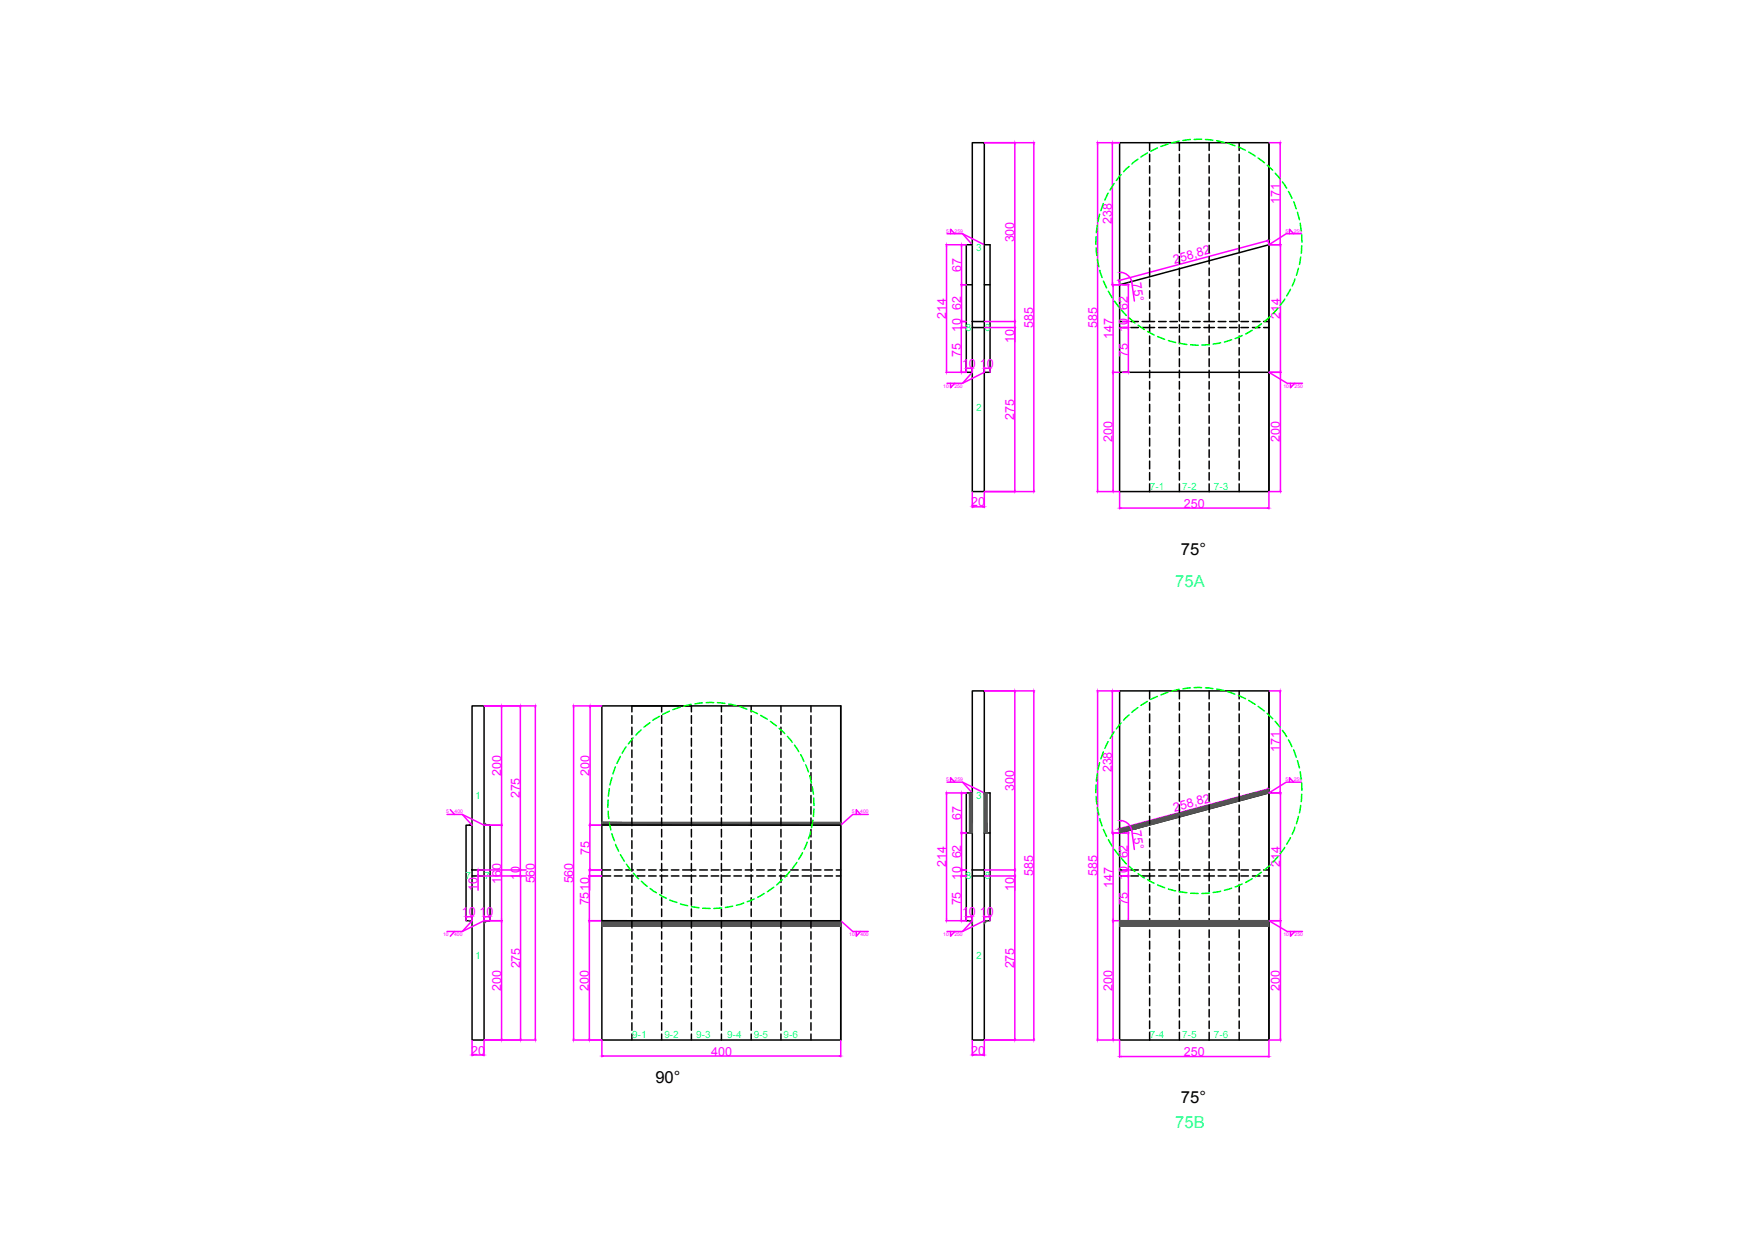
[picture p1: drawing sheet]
<svg xmlns="http://www.w3.org/2000/svg" width="297mm" height="210mm" viewBox="0 0 297 210" stroke-linecap="round" stroke-linejoin="round" font-family="sans-serif">
<!-- layer: 0 -->
<g fill="none" stroke="#000" stroke-width=".25">
<path d="M164.6 24.2h2v30.2h-2zM194.6 24.2v1.3M194.6 26.1v1.3M194.6 28.1v1.2M194.6 30v1.2M194.6 31.9v1.3M194.6 33.8v1.3M194.6 35.7v1.3M194.6 37.7v1.2M194.6 39.6v1.3M199.6 24.2v1.3M199.6 26.1v1.3"/>
<path d="M199.6 28.1v1.2M199.6 30v1.2M199.6 31.9v1.3M199.6 33.8v1.3M199.6 35.7v1.3M199.6 37.7v1.2M199.6 39.6v1.3M204.7 24.2v1.3M204.7 26.1v1.3M204.7 28.1v1.2M204.7 30v1.2M204.7 31.9v1.3"/>
<path d="M204.7 33.8v1.3M204.7 35.7v1.3M204.7 37.7v1.2M204.7 39.6v1.3M209.7 24.2v1.3M209.7 26.1v1.3M209.7 28.1v1.2M209.7 30v1.2M209.7 31.9v1.3M209.7 33.8v1.3M209.7 35.7v1.3M209.7 37.7v1.2"/>
<path d="M209.7 39.6v1.3M214.8 24.2v59h-10.1M214.8 24.2v59M214.8 24.2h-25.3v59h15.2M163.5 48.2h1.1M164.6 54.4v1h2M164.6 55.4v27.8h2v-27.8M164.6 41.4h-1.1v21.6h1.1M166.6 41.4h1v21.6h-1M166.6 54.4v1M166.6 48.2h1M189.5 54.4h1.3"/>
<path d="M189.5 55.4h1.3M191.4 54.4h1.3M191.4 55.4h1.3M193.3 54.4h2.1M193.3 55.4h2.1M194.6 41.5v1.3M194.6 43.4v1.3M194.6 45.4v1.2M194.6 47.3v1.2M194.6 49.2v1.3M194.6 51.1v1.3M194.6 53v1.3"/>
<path d="M194.6 55v1.2M194.6 56.9v1.3M194.6 58.8v1.3M196.1 54.4h1.3M196.1 55.4h1.3M198 54.4h1.3M198 55.4h1.3M199.6 41.5v1.3M199.6 43.4v1.3M199.6 45.4v1.2M199.6 47.3v1.2M199.6 49.2v1.3"/>
<path d="M199.6 51.1v1.3M199.6 53v1.3M199.6 55v1.2M199.6 56.9v1.3M199.6 58.8v1.3M200 54.4h1.2M200 55.4h1.2M201.9 54.4h1.2M201.9 55.4h1.2M203.8 54.4h1.7M203.8 55.4h1.7M204.7 41.5v1.3"/>
<path d="M204.7 43.4v1.3M204.7 45.4v1.2M204.7 47.3v1.2M204.7 49.2v1.3M204.7 51.1v1.3M204.7 53v1.3M204.7 55v1.2M204.7 56.9v1.3M204.7 58.8v1.3M206.2 54.4h1.3M206.2 55.4h1.3M208.1 54.4h1.3"/>
<path d="M208.1 55.4h1.3M209.7 41.5v1.3M209.7 43.4v1.3M209.7 45.4v1.2M209.7 47.3v1.2M209.7 49.2v1.3M209.7 51.1v1.3M209.7 53v1.3M209.7 55v1.2M209.7 56.9v1.3M209.7 58.8v1.3M210 54.4h1.3"/>
<path d="M210 55.4h1.3M212 54.4h1.2M212 55.4h1.2M213.9 54.4h.9M213.9 55.4h.9M214.8 41.4l-25.3 6.8M189.5 63h25.3M194.6 60.7v1.3M194.6 62.7v1.3M194.6 64.6v1.3M194.6 66.5v1.3M194.6 68.4v1.3"/>
<path d="M194.6 70.4v1.3M194.6 72.3v1.3M194.6 74.2v1.3M194.6 76.1v1.3M194.6 78v1.4M194.6 80v1.3M199.6 60.7v1.3M199.6 62.7v1.3M199.6 64.6v1.3M199.6 66.5v1.3M199.6 68.4v1.3M199.6 70.4v1.3"/>
<path d="M199.6 72.3v1.3M199.6 74.2v1.3M199.6 76.1v1.3M199.6 78v1.4M199.6 80v1.3M204.7 60.7v1.3M204.7 62.7v1.3M204.7 64.6v1.3M204.7 66.5v1.3M204.7 68.4v1.3M204.7 70.4v1.3M204.7 72.3v1.3"/>
<path d="M204.7 74.2v1.3M204.7 76.1v1.3M204.7 78v1.4M204.7 80v1.3M209.7 60.7v1.3M209.7 62.7v1.3M209.7 64.6v1.3M209.7 66.5v1.3M209.7 68.4v1.3M209.7 70.4v1.3M209.7 72.3v1.3M209.7 74.2v1.3"/>
<path d="M209.7 76.1v1.3M209.7 78v1.4M209.7 80v1.3M194.6 81.9v1.3M199.6 81.9v1.3M204.7 81.9v1.3M209.7 81.9v1.3M79.9 119.5h2v27.8h-2zM101.9 119.5h40.4v56.6h-40.4zM106.9 119.5v1M112 119.5v1M117 119.5v1"/>
<path d="M122.1 119.5v1M127.1 119.5v1M132.2 119.5v1M137.3 119.5v1M164.6 117h2v30.3h-2zM194.6 117v1.3M194.6 118.9v1.3M199.6 117v1.3M199.6 118.9v1.3M204.7 117v1.3M204.7 118.9v1.3M209.7 117v1.3"/>
<path d="M209.7 118.9v1.3M214.8 117v59.1h-10.1M214.8 117h-25.3v59.1h15.2M214.8 117v59.1M79.4 139.7h.5h-1v16.2h1M81.9 139.7h1v16.2h-1M101.9 139.6l40.4 .1M106.9 121.1v1.4M106.9 123.1v1.3M106.9 125v1.3M106.9 126.9v1.3M106.9 128.8v1.3"/>
<path d="M106.9 130.8v1.3M106.9 132.7v1.3M106.9 134.6v1.3M106.9 136.6v1.2M106.9 138.5v1.3M112 121.1v1.4M112 123.1v1.3M112 125v1.3M112 126.9v1.3M112 128.8v1.3M112 130.8v1.3M112 132.7v1.3"/>
<path d="M112 134.6v1.3M112 136.6v1.2M112 138.5v1.3M117 121.1v1.4M117 123.1v1.3M117 125v1.3M117 126.9v1.3M117 128.8v1.3M117 130.8v1.3M117 132.7v1.3M117 134.6v1.3M117 136.6v1.2"/>
<path d="M117 138.5v1.3M122.1 121.1v1.4M122.1 123.1v1.3M122.1 125v1.3M122.1 126.9v1.3M122.1 128.8v1.3M122.1 130.8v1.3M122.1 132.7v1.3M122.1 134.6v1.3M122.1 136.6v1.2M122.1 138.5v1.3M127.1 121.1v1.4"/>
<path d="M127.1 123.1v1.3M127.1 125v1.3M127.1 126.9v1.3M127.1 128.8v1.3M127.1 130.8v1.3M127.1 132.7v1.3M127.1 134.6v1.3M127.1 136.6v1.2M127.1 138.5v1.3M132.2 121.1v1.4M132.2 123.1v1.3M132.2 125v1.3"/>
<path d="M132.2 126.9v1.3M132.2 128.8v1.3M132.2 130.8v1.3M132.2 132.7v1.3M132.2 134.6v1.3M132.2 136.6v1.2M132.2 138.5v1.3M137.3 121.1v1.4M137.3 123.1v1.3M137.3 125v1.3M137.3 126.9v1.3M137.3 128.8v1.3"/>
<path d="M137.3 130.8v1.3M137.3 132.7v1.3M137.3 134.6v1.3M137.3 136.6v1.2M137.3 138.5v1.3M164.6 134.2h-1.1v21.7h1.1M166.6 134.2h1v21.7h-1M194.6 120.8v1.4M194.6 122.8v1.3M194.6 124.7v1.3M194.6 126.6v1.3M194.6 128.6v1.2"/>
<path d="M194.6 130.5v1.3M194.6 132.4v1.3M194.6 134.3v1.3M194.6 136.3v1.2M194.6 138.2v1.3M199.6 120.8v1.4M199.6 122.8v1.3M199.6 124.7v1.3M199.6 126.6v1.3M199.6 128.6v1.2M199.6 130.5v1.3M199.6 132.4v1.3"/>
<path d="M199.6 134.3v1.3M199.6 136.3v1.2M199.6 138.2v1.3M204.7 120.8v1.4M204.7 122.8v1.3M204.7 124.7v1.3M204.7 126.6v1.3M204.7 128.6v1.2M204.7 130.5v1.3M204.7 132.4v1.3M204.7 134.3v1.3M204.7 136.3v1.2"/>
<path d="M204.7 138.2v1.3M209.7 120.8v1.4M209.7 122.8v1.3M209.7 124.7v1.3M209.7 126.6v1.3M209.7 128.6v1.2M209.7 130.5v1.3M209.7 132.4v1.3M209.7 134.3v1.3M209.7 136.3v1.2M209.7 138.2v1.3M214.8 134.2l-25.3 6.8"/>
<path d="M79.9 147.3v1h2M79.9 148.3v27.8h2v-27.8M81.9 147.3v1M101.9 147.3h1.4M101.9 148.3h1.4M101.9 155.9h40.4M104 147.3h1.3M104 148.3h1.3M105.9 147.3h1.3M105.9 148.3h1.3M106.9 140.4v1.3M106.9 142.3v1.3"/>
<path d="M106.9 144.3v1.2M106.9 146.2v1.3M106.9 148.1v1.3M106.9 150v1.3M106.9 152v1.2M106.9 153.9v1.2M106.9 155.8v1.3M106.9 157.7v1.3M106.9 159.6v1.3M107.8 147.3h1.3M107.8 148.3h1.3M109.8 147.3h1.3"/>
<path d="M109.8 148.3h1.3M111.7 147.3h1.3M111.7 148.3h1.3M112 140.4v1.3M112 142.3v1.3M112 144.3v1.2M112 146.2v1.3M112 148.1v1.3M112 150v1.3M112 152v1.2M112 153.9v1.2M112 155.8v1.3"/>
<path d="M112 157.7v1.3M112 159.6v1.3M113.6 147.3h1.3M113.6 148.3h1.3M115.5 147.3h2.3M115.5 148.3h2.3M117 140.4v1.3M117 142.3v1.3M117 144.3v1.2M117 146.2v1.3M117 148.1v1.3M117 150v1.3"/>
<path d="M117 152v1.2M117 153.9v1.2M117 155.8v1.3M117 157.7v1.3M117 159.6v1.3M118.4 147.3h1.3M118.4 148.3h1.3M120.4 147.3h1.2M120.4 148.3h1.2M122.1 140.4v1.3M122.1 142.3v1.3M122.1 144.3v1.2"/>
<path d="M122.1 146.2v1.3M122.1 148.1v1.3M122.1 150v1.3M122.1 152v1.2M122.1 153.9v1.2M122.1 155.8v1.3M122.1 157.7v1.3M122.1 159.6v1.3M122.3 147.3h1.3M122.3 148.3h1.3M124.2 147.3h1.3M124.2 148.3h1.3"/>
<path d="M126.1 147.3h1.3M126.1 148.3h1.3M127.1 140.4v1.3M127.1 142.3v1.3M127.1 144.3v1.2M127.1 146.2v1.3M127.1 148.1v1.3M127.1 150v1.3M127.1 152v1.2M127.1 153.9v1.2M127.1 155.8v1.3M127.1 157.7v1.3"/>
<path d="M127.1 159.6v1.3M128.1 147.3h1.2M128.1 148.3h1.2M130 147.3h1.2M130 148.3h1.2M131.9 147.3h1.3M131.9 148.3h1.3M132.2 140.4v1.3M132.2 142.3v1.3M132.2 144.3v1.2M132.2 146.2v1.3M132.2 148.1v1.3"/>
<path d="M132.2 150v1.3M132.2 152v1.2M132.2 153.9v1.2M132.2 155.8v1.3M132.2 157.7v1.3M132.2 159.6v1.3M133.8 147.3h1.3M133.8 148.3h1.3M135.8 147.3h1.2M135.8 148.3h1.2M137.3 140.4v1.3M137.3 142.3v1.3"/>
<path d="M137.3 144.3v1.2M137.3 146.2v1.3M137.3 148.1v1.3M137.3 150v1.3M137.3 152v1.2M137.3 153.9v1.2M137.3 155.8v1.3M137.3 157.7v1.3M137.3 159.6v1.3M137.7 147.3h1.3M137.7 148.3h1.3M139.6 147.3h1.3"/>
<path d="M139.6 148.3h1.3M141.5 147.3h.8M141.5 148.3h.8M163.5 141h1.1M164.6 147.3v1h2M164.6 148.3v27.8h2v-27.8M166.6 147.3v1M166.6 141h1M189.5 147.3h1.3M189.5 148.3h1.3M189.5 155.9h25.3M191.4 147.3h1.3"/>
<path d="M191.4 148.3h1.3M193.3 147.3h2.1M193.3 148.3h2.1M194.6 140.1v1.3M194.6 142v1.3M194.6 144v1.2M194.6 145.9v1.2M194.6 147.8v1.3M194.6 149.7v1.3M194.6 151.7v1.2M194.6 153.6v1.2M194.6 155.5v1.3"/>
<path d="M194.6 157.4v1.3M194.6 159.3v1.3M196.1 147.3h1.3M196.1 148.3h1.3M198 147.3h1.3M198 148.3h1.3M199.6 140.1v1.3M199.6 142v1.3M199.6 144v1.2M199.6 145.9v1.2M199.6 147.8v1.3M199.6 149.7v1.3"/>
<path d="M199.6 151.7v1.2M199.6 153.6v1.2M199.6 155.5v1.3M199.6 157.4v1.3M199.6 159.3v1.3M200 147.3h1.2M200 148.3h1.2M201.9 147.3h1.2M201.9 148.3h1.2M203.8 147.3h1.7M203.8 148.3h1.7M204.7 140.1v1.3"/>
<path d="M204.7 142v1.3M204.7 144v1.2M204.7 145.9v1.2M204.7 147.8v1.3M204.7 149.7v1.3M204.7 151.7v1.2M204.7 153.6v1.2M204.7 155.5v1.3M204.7 157.4v1.3M204.7 159.3v1.3M206.2 147.3h1.3M206.2 148.3h1.3"/>
<path d="M208.1 147.3h1.3M208.1 148.3h1.3M209.7 140.1v1.3M209.7 142v1.3M209.7 144v1.2M209.7 145.9v1.2M209.7 147.8v1.3M209.7 149.7v1.3M209.7 151.7v1.2M209.7 153.6v1.2M209.7 155.5v1.3M209.7 157.4v1.3"/>
<path d="M209.7 159.3v1.3M210 147.3h1.3M210 148.3h1.3M212 147.3h1.2M212 148.3h1.2M213.9 147.3h.9M213.9 148.3h.9M106.9 161.6v1.2M106.9 163.5v1.3M106.9 165.4v1.3M106.9 167.3v1.3M106.9 169.3v1.2"/>
<path d="M106.9 171.2v1.3M106.9 173.1v1.3M106.9 175v1.1M112 161.6v1.2M112 163.5v1.3M112 165.4v1.3M112 167.3v1.3M112 169.3v1.2M112 171.2v1.3M112 173.1v1.3M112 175v1.1M117 161.6v1.2"/>
<path d="M117 163.5v1.3M117 165.4v1.3M117 167.3v1.3M117 169.3v1.2M117 171.2v1.3M117 173.1v1.3M117 175v1.1M122.1 161.6v1.2M122.1 163.5v1.3M122.1 165.4v1.3M122.1 167.3v1.3M122.1 169.3v1.2"/>
<path d="M122.1 171.2v1.3M122.1 173.1v1.3M122.1 175v1.1M127.1 161.6v1.2M127.1 163.5v1.3M127.1 165.4v1.3M127.1 167.3v1.3M127.1 169.3v1.2M127.1 171.2v1.3M127.1 173.1v1.3M127.1 175v1.1M132.2 161.6v1.2"/>
<path d="M132.2 163.5v1.3M132.2 165.4v1.3M132.2 167.3v1.3M132.2 169.3v1.2M132.2 171.2v1.3M132.2 173.1v1.3M132.2 175v1.1M137.3 161.6v1.2M137.3 163.5v1.3M137.3 165.4v1.3M137.3 167.3v1.3M137.3 169.3v1.2"/>
<path d="M137.3 171.2v1.3M137.3 173.1v1.3M137.3 175v1.1M194.6 161.3v1.2M194.6 163.2v1.3M194.6 165.1v1.3M194.6 167v1.3M194.6 169v1.3M194.6 170.9v1.3M194.6 172.8v1.3M194.6 174.7v1.4M199.6 161.3v1.2"/>
<path d="M199.6 163.2v1.3M199.6 165.1v1.3M199.6 167v1.3M199.6 169v1.3M199.6 170.9v1.3M199.6 172.8v1.3M199.6 174.7v1.4M204.7 161.3v1.2M204.7 163.2v1.3M204.7 165.1v1.3M204.7 167v1.3M204.7 169v1.3"/>
<path d="M204.7 170.9v1.3M204.7 172.8v1.3M204.7 174.7v1.4M209.7 161.3v1.2M209.7 163.2v1.3M209.7 165.1v1.3M209.7 167v1.3M209.7 169v1.3M209.7 170.9v1.3M209.7 172.8v1.3M209.7 174.7v1.4"/>
</g>
<g fill="none" stroke="#f0f" stroke-width=".25">
<path d="M160.3 39.6h2.6l1.7 1.8M160.9 39.6v-.8l.7 .8M162.9 39.6l3.7 1.8M166.6 24.2h8.5M171.8 24.4v29.8M175 24.4v58.6M185.6 24.2h3.9M185.8 24.4v58.6M188.3 24.4v23.5M214.8 24.2h2M216.7 24.4v16.8M218.2 39.6v-.8l.8 .8"/>
<path d="M220.3 39.6h-2.6l-2.9 1.8M160.1 41.4h3.4M160.2 41.7v21.1M162.6 55.4h.9M162.6 48.2h.9M162.6 54.4h.9M162.7 55.7v7.1M162.7 41.7v6.2M162.7 48.5v5.7M162.7 54.7v.5M166.6 55.4h5.3M166.6 54.4h5.3"/>
<path d="M171.8 54.7v.5M171.8 55.4v27.6M188.1 48.2h3M188.4 48.5v14.3M189.3 47.4l.2 .7M189.8 46.1a2.09 2.09 0 0 1 1.7 1.3M190 55.4h1.1M190 54.4h1.1M191 48.5v5.7M191 54.7v.5M191 55.7v7.1M191.5 47.6l.1 .3"/>
<path d="M191.6 47.9l.4 3.1M214.3 40.8l-24.7 6.6M214.6 40.6l.2 .7M214.8 41.4h2M216.7 41.7v21.1M160.1 63h3.4M160.9 64.9v.7l.7-.7M163.5 62.2v.8M163.8 62.3h.5M164.6 63l-1.7 1.9h-2.6M164.6 62.2v.8M166.6 62.2v.8"/>
<path d="M166.6 63l-3.7 1.9M166.8 62.3h.6M167.6 62.2v.8M188.3 63h1.2M188.4 63.3v19.7M190 63h1.1M214.8 63l3.1 1.9h2.5M214.8 63h2M216.7 63.3v19.7M218.4 64.9v.7l.7-.7M164.6 83.3v2.6M164.8 85.8h1.5"/>
<path d="M166.6 83.3v2.6M166.6 83.2h8.5M185.6 83.2h3.9M189.5 83.3v2.8M189.8 86h24.7M214.8 83.3v2.8M214.8 83.2h2M82 119.5h8.7M84.9 119.7v19.7M88.1 119.7v27.3M90.6 119.7v56.1M97 119.5h4.8"/>
<path d="M97.1 119.7v56.1M99.9 119.7v19.7M166.6 117h8.5M171.8 117.2v29.8M175 117.2v58.6M185.6 117h3.9M185.8 117.2v58.6M188.3 117.2v23.5M214.8 117h2M216.7 117.2v16.8M75.7 137.9h2.5l1.7 1.8M76.2 137.1l.7 .8"/>
<path d="M78.2 137.9l3.7 1.8M82 139.7h3M84.9 139.9v15.7M99.7 139.7h2.1M99.8 139.9v7.1M144.9 137.9v-.8l.7 .8M147 137.9h-2.7l-2 1.8M160.1 134.2h3.4M160.2 134.5v21.1M160.3 132.4h2.6l1.7 1.8M160.9 132.4v-.8l.7 .8M162.7 134.5v6.2"/>
<path d="M162.9 132.4l3.7 1.8M189.8 138.9a2.09 2.09 0 0 1 1.7 1.3M214.3 133.6l-24.7 6.6M214.6 133.4l.2 .8M214.8 134.2h2M216.7 134.5v21.1M218.2 132.4v-.8l.8 .8M220.3 132.4h-2.6l-2.9 1.8M76.9 157.7l-.7 .8M78.9 155.1v.7M79.1 155.2h.5M79.9 155.9l-1.7 1.8h-2.5"/>
<path d="M79.9 155.1v.7M80.8 147.3h1M80.8 148.3h1M80.9 147.5v.5M80.9 148.3v2.4M81.9 155.1v.7M81.9 155.9l-3.7 1.8M82 147.3h7M82 148.3h7M82 155.9h3M82.2 155.2h.5M82.9 155.1v.7"/>
<path d="M84.9 156.1v19.7M88.1 147.5v.5M88.1 148.5v27.3M99.6 148.3h2.2M99.6 155.9h2.2M99.7 147.3h2.1M99.8 148.5v7.1M99.8 156.1v19.7M99.8 147.5v.5M99.8 148.3v2.4M142.3 155.9l2 1.8h2.7M144.9 157.7v.8l.7-.8"/>
<path d="M160.1 155.9h3.4M160.9 157.7v.8l.7-.8M162.6 148.3h.9M162.6 147.3h.9M162.6 141h.9M162.7 148.5v7.1M162.7 141.3v5.7M162.7 147.5v.5M163.5 155.1v.7M163.8 155.2h.5M164.6 155.9l-1.7 1.8h-2.6M164.6 155.1v.7"/>
<path d="M166.6 155.1v.7M166.6 155.9l-3.7 1.8M166.6 147.3h5.3M166.6 148.3h5.3M166.8 155.2h.6M167.6 155.1v.7M171.8 147.5v.5M171.8 148.3v27.5M188.1 141h3M188.3 155.9h1.2M188.4 141.3v14.3M188.4 156.1v19.7"/>
<path d="M189.3 140.2l.2 .8M190 147.3h1.1M190 148.3h1.1M190 155.9h1.1M191 141.3v5.7M191 147.5v.5M191 148.5v7.1M191.5 140.4l.1 .3M191.6 140.7l.4 3.1M214.8 155.9l3.1 1.8h2.5M214.8 155.9h2M216.7 156.1v19.7"/>
<path d="M218.4 157.7v.8l.7-.8M79.9 176.1v2.6M80.2 178.6h1.5M81.9 176.1v2.6M82 176.1h8.7M97 176.1h4.8M101.9 176.1v2.8M102.1 178.8h39.9M142.3 176.1v2.8M164.6 176.1v2.6M164.8 178.6h1.5M166.6 176.1v2.6"/>
<path d="M166.6 176.1h8.5M185.6 176.1h3.9M189.5 176.1v2.9M189.8 178.8h24.7M214.8 176.1v2.9M214.8 176.1h2"/>
</g>
<g fill="#f0f" stroke="#f0f" stroke-width=".17">
<path d="M101.9 178.8l.2-.1z"/>
<path d="M142 178.7l.3 .1z"/>
<path d="M99.9 119.5l-.1 .2z"/>
<path d="M99.8 139.4l.1 .3z"/>
<path d="M99.8 139.7l.1 .2z"/>
<path d="M99.8 147v.3z"/>
<path d="M99.8 147.3v.2z"/>
<path d="M99.8 148v.3z"/>
<path d="M99.8 148.3v.2z"/>
<path d="M99.7 155.6l.1 .3z"/>
<path d="M99.8 155.9v.2z"/>
<path d="M99.7 175.8l.1 .3z"/>
<path d="M97.1 119.5l-.1 .2z"/>
<path d="M97 175.8l.1 .3z"/>
<path d="M79.9 178.6l.3-.1z"/>
<path d="M81.7 178.5l.2 .1z"/>
<path d="M78.9 155.2l.2-.1z"/>
<path d="M79.6 155.1l.3 .1z"/>
<path d="M81.9 155.2l.3-.1z"/>
<path d="M82.7 155.1l.2 .1z"/>
<path d="M84.9 119.5v.2z"/>
<path d="M84.9 139.4v.3z"/>
<path d="M84.9 139.7v.2z"/>
<path d="M84.9 155.6v.3z"/>
<path d="M84.9 155.9v.2z"/>
<path d="M84.9 175.8v.3z"/>
<path d="M90.6 119.5v.2z"/>
<path d="M90.6 175.8v.3z"/>
<path d="M80.9 147.3l.1 .2z"/>
<path d="M80.9 148v.3z"/>
<path d="M164.6 178.6l.2-.1z"/>
<path d="M166.3 178.5l.3 .1z"/>
<path d="M163.5 155.2l.3-.1z"/>
<path d="M164.3 155.1l.3 .1z"/>
<path d="M166.6 155.2l.2-.1z"/>
<path d="M167.4 155.1l.2 .1z"/>
<path d="M189.5 178.8l.3 .1z"/>
<path d="M214.5 178.8h.3z"/>
<path d="M188.4 141v.3z"/>
<path d="M188.4 155.6v.3z"/>
<path d="M190.9 155.6l.1 .3z"/>
<path d="M191 148.3v.2z"/>
<path d="M190.9 148l.1 .3z"/>
<path d="M191 147.3v.2z"/>
<path d="M190.9 147l.1 .3z"/>
<path d="M191 141v.3z"/>
<path d="M216.7 155.6v.3z"/>
<path d="M216.7 134.2l.1 .3z"/>
<path d="M185.7 175.8l.1 .3z"/>
<path d="M185.8 117v.2z"/>
<path d="M188.3 117v.2z"/>
<path d="M188.2 140.7l.1 .3z"/>
<path d="M88.1 119.5v.2z"/>
<path d="M88 147l.1 .3z"/>
<path d="M88.1 147.3v.2z"/>
<path d="M88 148l.1 .3z"/>
<path d="M88.1 148.3v.2z"/>
<path d="M88.1 175.8v.3z"/>
<path d="M171.8 117v.2z"/>
<path d="M171.7 147l.1 .3z"/>
<path d="M171.8 147.3v.2z"/>
<path d="M171.7 148l.1 .3z"/>
<path d="M174.9 175.8l.1 .3z"/>
<path d="M175 117v.2z"/>
<path d="M171.8 148.3v.2z"/>
<path d="M171.7 175.8l.1 .3z"/>
<path d="M189.3 140.3h.3z"/>
<path d="M214.3 133.6l.3-.1-.3 .2z"/>
<path d="M162.7 155.6v.3z"/>
<path d="M162.7 148.3v.2z"/>
<path d="M162.7 147v.3z"/>
<path d="M162.7 141l.1 .3z"/>
<path d="M162.7 148v.3z"/>
<path d="M162.7 147.3l.1 .2z"/>
<path d="M188.4 155.9v.2z"/>
<path d="M188.4 175.8v.3z"/>
<path d="M162.7 140.7v.3z"/>
<path d="M162.7 134.2l.1 .3z"/>
<path d="M216.7 117v.2z"/>
<path d="M216.6 134l.1 .2z"/>
<path d="M216.7 155.9l.1 .2z"/>
<path d="M216.7 175.8v.3z"/>
<path d="M191.4 140.2l.1 .3z"/>
<path d="M189.5 138.9l.3 .1z"/>
<path d="M160.2 155.6v.3z"/>
<path d="M160.2 134.2v.3z"/>
<path d="M164.6 85.8h.2z"/>
<path d="M166.3 85.8h.3z"/>
<path d="M163.5 62.3h.3z"/>
<path d="M164.3 62.3h.3z"/>
<path d="M166.6 62.3h.2z"/>
<path d="M167.4 62.3h.2z"/>
<path d="M189.5 86h.3z"/>
<path d="M214.5 86h.3z"/>
<path d="M188.4 48.2v.3z"/>
<path d="M188.4 62.8v.2z"/>
<path d="M190.9 62.8l.1 .2z"/>
<path d="M191 55.4v.3z"/>
<path d="M190.9 55.2l.1 .2z"/>
<path d="M191 54.4v.3z"/>
<path d="M190.9 54.2l.1 .2z"/>
<path d="M191 48.2v.3z"/>
<path d="M216.7 62.8v.2z"/>
<path d="M216.7 41.4l.1 .3z"/>
<path d="M185.7 83l.1 .2z"/>
<path d="M185.8 24.2v.2z"/>
<path d="M188.3 24.2v.2z"/>
<path d="M188.2 47.9l.1 .3z"/>
<path d="M171.8 24.2v.2z"/>
<path d="M171.7 54.2l.1 .2z"/>
<path d="M171.8 54.4v.3z"/>
<path d="M171.7 55.2l.1 .2z"/>
<path d="M174.9 83l.1 .2z"/>
<path d="M175 24.2v.2z"/>
<path d="M171.8 55.4v.3z"/>
<path d="M171.7 83l.1 .2z"/>
<path d="M189.3 47.5l.2-.1 .1 .1z"/>
<path d="M214.3 40.8l.3-.1-.3 .1z"/>
<path d="M162.7 62.8v.2z"/>
<path d="M162.7 55.4v.3z"/>
<path d="M162.7 54.2v.2z"/>
<path d="M162.7 48.2l.1 .3z"/>
<path d="M162.7 55.2v.2z"/>
<path d="M162.7 54.4l.1 .3z"/>
<path d="M188.4 63v.3z"/>
<path d="M188.4 83v.2z"/>
<path d="M162.7 47.9v.3z"/>
<path d="M162.7 41.4l.1 .3z"/>
<path d="M216.7 24.2v.2z"/>
<path d="M216.6 41.2l.1 .2z"/>
<path d="M216.7 63l.1 .3z"/>
<path d="M216.7 83v.2z"/>
<path d="M191.4 47.4h.1v.3z"/>
<path d="M189.5 46.1h.3z"/>
<path d="M160.2 62.8v.2z"/>
<path d="M160.2 41.4v.3z"/>
</g>
<g fill="#545454" stroke="#545454" stroke-width=".17">
<path d="M79.9 139.2v.5h-.5z"/>
<path d="M81.9 139.2l.5 .5h-.5z"/>
<path d="M79.4 155.9h.5v.5z"/>
<path d="M81.9 155.9h.5l-.5 .5z"/>
<path d="M101.9 139.2h40.4v.5z"/>
<path d="M164.1 155.9h.5v.5z"/>
<path d="M166.6 155.9h.5l-.5 .5z"/>
<path d="M212.2 134.2l2.6-.6v.6z"/>
<path d="M192.2 140.3l20-6.1h2.6z"/>
<path d="M101.9 155.8l40.4 .1z"/>
<path d="M101.9 139.7h40.4zM101.9 139.2l40.4 .5h-40.4z"/>
<path d="M164.1 134.2l.5 6.8v-6.8zM164.1 134.2l.5 6.8h-.5z"/>
<path d="M166.6 134.2l.5 6.8v-6.8zM166.6 134.2l.5 6.8h-.5z"/>
<path d="M189.5 140.3h2.7l20-6.1zM189.5 140.3h2.7l-2.7 .7z"/>
<path d="M101.9 155.9l40.4 .9v-.9zM101.9 155.9l40.4 .9h-40.4z"/>
<path d="M189.5 155.8l25.3 1v-1zM189.5 155.8l25.3 1h-25.3z"/>
</g>
<g fill="none" stroke="#0f0" stroke-width=".25">
<path d="M185.7 38.1l-.1 1.3M186.1 36.3l-.3 1.2M186.7 34.4l-.4 1.3M187.6 32.7l-.6 1.2M188.6 31.1l-.7 1.1M189.8 29.6l-.9 1M191.1 28.2l-.9 .9M192.6 27l-1 .8M194.2 25.9l-1.1 .7M195.9 25l-1.2 .6M197.7 24.4l-1.2 .4M199.6 23.9l-1.3 .3"/>
<path d="M201.5 23.6l-1.3 .2M203.4 23.6h-1.3M204 23.6l1.3 .1M205.9 23.8l1.3 .3M207.8 24.2l1.2 .5M209.6 24.9l1.2 .5M211.3 25.7l1.1 .7M213 26.7l1 .8M214.5 28l.9 .8M215.8 29.3l.9 1M217.1 30.8l.7 1.1M218.1 32.4l.6 1.2"/>
<path d="M219 34.1l.4 1.2M219.6 35.9l.3 1.3M220.1 37.8l.1 1.3M220.3 39.7l.1 1.3M185.5 40.1v1.2M185.5 42l.1 1.3M185.7 43.9l.3 1.3M186.2 45.7l.3 1.3M186.7 47.6l.6 1.2M187.6 49.3l.6 1.1M188.6 51l.8 1M189.8 52.5l.8 .9"/>
<path d="M191.1 53.8l1 .9M192.6 55.1l1.1 .7M194.2 56.1l1.1 .6M195.9 57l1.2 .4M197.8 57.6l1.2 .4M199.6 58.1l1.3 .2M201.5 58.4h1.3M204.7 58.4h-1.3M206.6 58l-1.3 .2M208.5 57.5l-1.3 .4M210.2 56.8l-1.1 .5M211.9 55.9l-1.1 .6"/>
<path d="M213.5 54.8l-1 .8M215 53.6l-.9 .8M216.3 52.2l-.9 .9M217.4 50.6l-.7 1.1M218.4 49l-.6 1.1M219.2 47.2l-.5 1.2M219.8 45.4l-.4 1.2M220.1 43.5l-.2 1.3M220.3 41.6l-.1 1.3M115.1 119.7l-1.2 .4M117 119.2l-1.3 .3M118.9 119l-1.3 .2"/>
<path d="M119.5 118.9h1.3M121.4 118.9l1.3 .2M123.3 119.2l1.3 .3M125.2 119.6l1.2 .4M192.6 119.8l-1 .8M194.2 118.7l-1.1 .7M195.9 117.9l-1.2 .5M197.7 117.2l-1.2 .4M199.6 116.7l-1.3 .3M201.5 116.4l-1.3 .2M202.1 116.4h1.3M204 116.4l1.3 .2"/>
<path d="M205.9 116.7l1.3 .2M207.8 117.1l1.2 .4M209.6 117.7l1.2 .6M211.3 118.6l1.1 .6M213 119.6l1 .7M102.9 135.4v1.3M102.9 137.3l.2 1.3M103.1 133.5l-.1 1.3M103.1 139.2l.3 1.3M103.6 131.6l-.4 1.3M104.2 129.8l-.5 1.2M105 128l-.6 1.2"/>
<path d="M106 126.4l-.7 1.1M107.2 124.9l-.8 1M108.5 123.6l-.9 .8M110 122.3l-1 .8M111.6 121.3l-1.1 .6M113.3 120.4l-1.1 .5M127.1 120.3l1.1 .5M128.7 121.1l1.2 .6M130.4 122.1l1 .8M131.9 123.3l.9 .9M133.3 124.7l.8 .9M134.5 126.1l.7 1.1"/>
<path d="M135.5 127.7l.6 1.2M136.4 129.5l.4 1.2M137 131.3l.3 1.2M137.5 133.2l.2 1.2M137.6 138.8l-.3 1.3M137.7 135.1l.1 1.2M137.8 136.9l-.1 1.3M185.5 132.9v1.3M185.5 134.8l.1 1.3M185.7 131l-.1 1.2M185.7 136.7l.3 1.3M186.1 129.1l-.3 1.2"/>
<path d="M186.2 138.6l.3 1.2M186.7 127.3l-.4 1.2M187.6 125.5l-.6 1.2M188.6 123.9l-.7 1.1M189.8 122.4l-.9 1M191.1 121l-.9 .9M214.5 120.8l.9 .9M215.8 122.1l.9 1M217.1 123.6l.7 1.1M218.1 125.3l.6 1.1M219 126.9l.4 1.3M219.6 128.8l.3 1.2"/>
<path d="M219.8 138.2l-.4 1.2M220.1 130.6l.1 1.3M220.1 136.3l-.2 1.3M220.3 134.4l-.1 1.3M220.3 132.5l.1 1.3M103.6 141.1l.4 1.2M104.2 142.9l.5 1.2M105 144.7l.7 1.1M106 146.3l.8 1M107.2 147.8l.9 .9M108.6 149.2l.9 .8M110 150.4l1.1 .7"/>
<path d="M111.6 151.5l1.2 .5M113.3 152.3l1.3 .5M115.2 153l1.2 .3M117 153.5l1.3 .2M118.9 153.7l1.3 .1M122.1 153.7l-1.3 .1M124 153.4l-1.2 .2M125.9 152.9l-1.3 .3M127.6 152.2l-1.1 .4M129.3 151.2l-1.1 .7M131 150.2l-1.1 .7M132.4 148.9l-.9 .9"/>
<path d="M133.7 147.5l-.8 1M134.9 146l-.8 1M135.8 144.3l-.6 1.1M136.6 142.6l-.5 1.1M137.2 140.7l-.4 1.3M186.7 140.4l.6 1.2M187.6 142.1l.6 1.1M188.6 143.8l.8 1M189.8 145.3l.8 .9M191.1 146.7l1 .8M192.6 147.9l1.1 .7M194.2 148.9l1.1 .6"/>
<path d="M195.9 149.8l1.2 .5M197.8 150.5l1.2 .3M199.6 150.9l1.3 .2M201.5 151.2h1.3M204.7 151.2h-1.3M206.6 150.9l-1.3 .2M208.5 150.4l-1.3 .3M210.2 149.6l-1.1 .5M211.9 148.7l-1.1 .7M213.5 147.6l-1 .8M215 146.4l-.9 .9M216.3 145l-.9 1"/>
<path d="M217.4 143.5l-.7 1M218.4 141.8l-.6 1.1M219.2 140l-.5 1.2"/>
</g>
<g font-size="2.8">
<text x="199.9" y="94">75°</text>
<text x="110.9" y="183.3">90°</text>
<text x="199.9" y="186.8">75°</text>
</g>
<g font-size="2.8" fill="#0ff">
<text x="198.9" y="99.3">75A</text>
<text x="198.9" y="190.9">75B</text>
</g>
<g font-size="2.1" fill="#f0f">
<text x="216.6" y="34.5" transform="rotate(-90 216.6 34.5)">171</text>
<text x="171.7" y="41" transform="rotate(-90 171.7 41)">300</text>
<text x="188.2" y="37.9" transform="rotate(-90 188.2 37.9)">238</text>
<text x="162.7" y="46" transform="rotate(-90 162.7 46)">67</text>
<text x="191.7" y="47.9" transform="rotate(82 191.7 47.9)">75°</text>
<text x="198.8" y="44.6" transform="rotate(-15 198.8 44.6)">258,82</text>
<text x="160.1" y="54" transform="rotate(-90 160.1 54)">214</text>
<text x="162.7" y="52.5" transform="rotate(-90 162.7 52.5)">62</text>
<text x="190.9" y="52.5" transform="rotate(-90 190.9 52.5)">62</text>
<text x="216.7" y="54" transform="rotate(-90 216.7 54)">214</text>
<text x="162.7" y="56.2" transform="rotate(-90 162.7 56.2)">10</text>
<text x="171.7" y="58" transform="rotate(-90 171.7 58)">10</text>
<text x="174.9" y="55.4" transform="rotate(-90 174.9 55.4)">585</text>
<text x="185.7" y="55.4" transform="rotate(-90 185.7 55.4)">585</text>
<text x="188.4" y="57.4" transform="rotate(-90 188.4 57.4)">147</text>
<text x="190.9" y="56.2" transform="rotate(-90 190.9 56.2)">10</text>
<text x="162.6" y="60.4" transform="rotate(-90 162.6 60.4)">75</text>
<text x="162.8" y="62.3">10</text>
<text x="165.8" y="62.3">10</text>
<text x="190.9" y="60.4" transform="rotate(-90 190.9 60.4)">75</text>
<text x="171.7" y="71.1" transform="rotate(-90 171.7 71.1)">275</text>
<text x="188.3" y="74.9" transform="rotate(-90 188.3 74.9)">200</text>
<text x="216.6" y="74.9" transform="rotate(-90 216.6 74.9)">200</text>
<text x="164.4" y="85.7">20</text>
<text x="200.4" y="85.9">250</text>
<text x="84.8" y="131.3" transform="rotate(-90 84.8 131.3)">200</text>
<text x="99.8" y="131.3" transform="rotate(-90 99.8 131.3)">200</text>
<text x="188.2" y="130.8" transform="rotate(-90 188.2 130.8)">238</text>
<text x="216.6" y="127.3" transform="rotate(-90 216.6 127.3)">171</text>
<text x="88" y="135.2" transform="rotate(-90 88 135.2)">275</text>
<text x="171.7" y="133.9" transform="rotate(-90 171.7 133.9)">300</text>
<text x="198.8" y="137.4" transform="rotate(-15 198.8 137.4)">258,82</text>
<text x="162.7" y="138.8" transform="rotate(-90 162.7 138.8)">67</text>
<text x="191.7" y="140.7" transform="rotate(82 191.7 140.7)">75°</text>
<text x="84.8" y="149.6" transform="rotate(-90 84.8 149.6)">160</text>
<text x="88" y="149" transform="rotate(-90 88 149)">10</text>
<text x="90.5" y="149.5" transform="rotate(-90 90.5 149.5)">560</text>
<text x="97" y="149.5" transform="rotate(-90 97 149.5)">560</text>
<text x="99.8" y="144.7" transform="rotate(-90 99.8 144.7)">75</text>
<text x="160.1" y="146.8" transform="rotate(-90 160.1 146.8)">214</text>
<text x="162.7" y="149" transform="rotate(-90 162.7 149)">10</text>
<text x="162.7" y="145.3" transform="rotate(-90 162.7 145.3)">62</text>
<text x="174.9" y="148.3" transform="rotate(-90 174.9 148.3)">585</text>
<text x="185.7" y="148.3" transform="rotate(-90 185.7 148.3)">585</text>
<text x="190.9" y="149" transform="rotate(-90 190.9 149)">10</text>
<text x="190.9" y="145.3" transform="rotate(-90 190.9 145.3)">62</text>
<text x="216.7" y="146.8" transform="rotate(-90 216.7 146.8)">214</text>
<text x="78.2" y="155.1">10</text>
<text x="80.8" y="150.9" transform="rotate(-90 80.8 150.9)">10</text>
<text x="81.2" y="155.1">10</text>
<text x="99.7" y="153.3" transform="rotate(-90 99.7 153.3)">7510</text>
<text x="162.6" y="153.3" transform="rotate(-90 162.6 153.3)">75</text>
<text x="162.8" y="155.1">10</text>
<text x="165.8" y="155.1">10</text>
<text x="171.7" y="150.9" transform="rotate(-90 171.7 150.9)">10</text>
<text x="188.4" y="150.3" transform="rotate(-90 188.4 150.3)">147</text>
<text x="190.9" y="153.3" transform="rotate(-90 190.9 153.3)">75</text>
<text x="84.8" y="167.7" transform="rotate(-90 84.8 167.7)">200</text>
<text x="88" y="163.9" transform="rotate(-90 88 163.9)">275</text>
<text x="99.7" y="167.7" transform="rotate(-90 99.7 167.7)">200</text>
<text x="171.7" y="163.9" transform="rotate(-90 171.7 163.9)">275</text>
<text x="188.3" y="167.7" transform="rotate(-90 188.3 167.7)">200</text>
<text x="216.6" y="167.7" transform="rotate(-90 216.6 167.7)">200</text>
<text x="79.8" y="178.5">20</text>
<text x="120.4" y="178.7">400</text>
<text x="164.4" y="178.5">20</text>
<text x="200.4" y="178.8">250</text>
</g>
<g font-size="1.7" fill="#0ff">
<text x="165.2" y="42.5">3</text>
<text x="163.5" y="56">8</text>
<text x="166.7" y="56">8</text>
<text x="165.2" y="69.6">2</text>
<text x="194.6" y="82.9">7-1</text>
<text x="200.1" y="82.9">7-2</text>
<text x="205.5" y="82.9">7-3</text>
<text x="80.4" y="135.3">1</text>
<text x="165.2" y="135.3">3</text>
<text x="78.8" y="148.9">7</text>
<text x="82" y="148.9">7</text>
<text x="163.5" y="148.8">8</text>
<text x="166.7" y="148.8">8</text>
<text x="80.4" y="162.4">1</text>
<text x="165.2" y="162.4">2</text>
<text x="107" y="175.7">9-1</text>
<text x="112.5" y="175.7">9-2</text>
<text x="117.8" y="175.7">9-3</text>
<text x="123.1" y="175.7">9-4</text>
<text x="127.6" y="175.7">9-5</text>
<text x="132.6" y="175.7">9-6</text>
<text x="194.6" y="175.7">7-4</text>
<text x="200.1" y="175.7">7-5</text>
<text x="205.5" y="175.7">7-6</text>
</g>
<g font-size=".8" fill="#f0f">
<text x="160.2" y="39.4">5</text>
<text x="161.6" y="39.4">259</text>
<text x="217.6" y="39.4">5</text>
<text x="219" y="39.4">259</text>
<text x="159.7" y="65.6">10</text>
<text x="161.5" y="65.6">250</text>
<text x="217.2" y="65.6">10</text>
<text x="219.1" y="65.6">250</text>
<text x="75.5" y="137.7">5</text>
<text x="76.9" y="137.7">400</text>
<text x="144.2" y="137.7">5</text>
<text x="145.6" y="137.7">400</text>
<text x="160.2" y="132.2">5</text>
<text x="161.6" y="132.2">259</text>
<text x="217.6" y="132.2">5</text>
<text x="219" y="132.2">259</text>
<text x="75" y="158.4">10</text>
<text x="76.9" y="158.4">400</text>
<text x="143.7" y="158.4">10</text>
<text x="145.6" y="158.4">400</text>
<text x="159.7" y="158.4">10</text>
<text x="161.5" y="158.4">250</text>
<text x="217.2" y="158.4">10</text>
<text x="219.1" y="158.4">250</text>
</g>
</svg>
